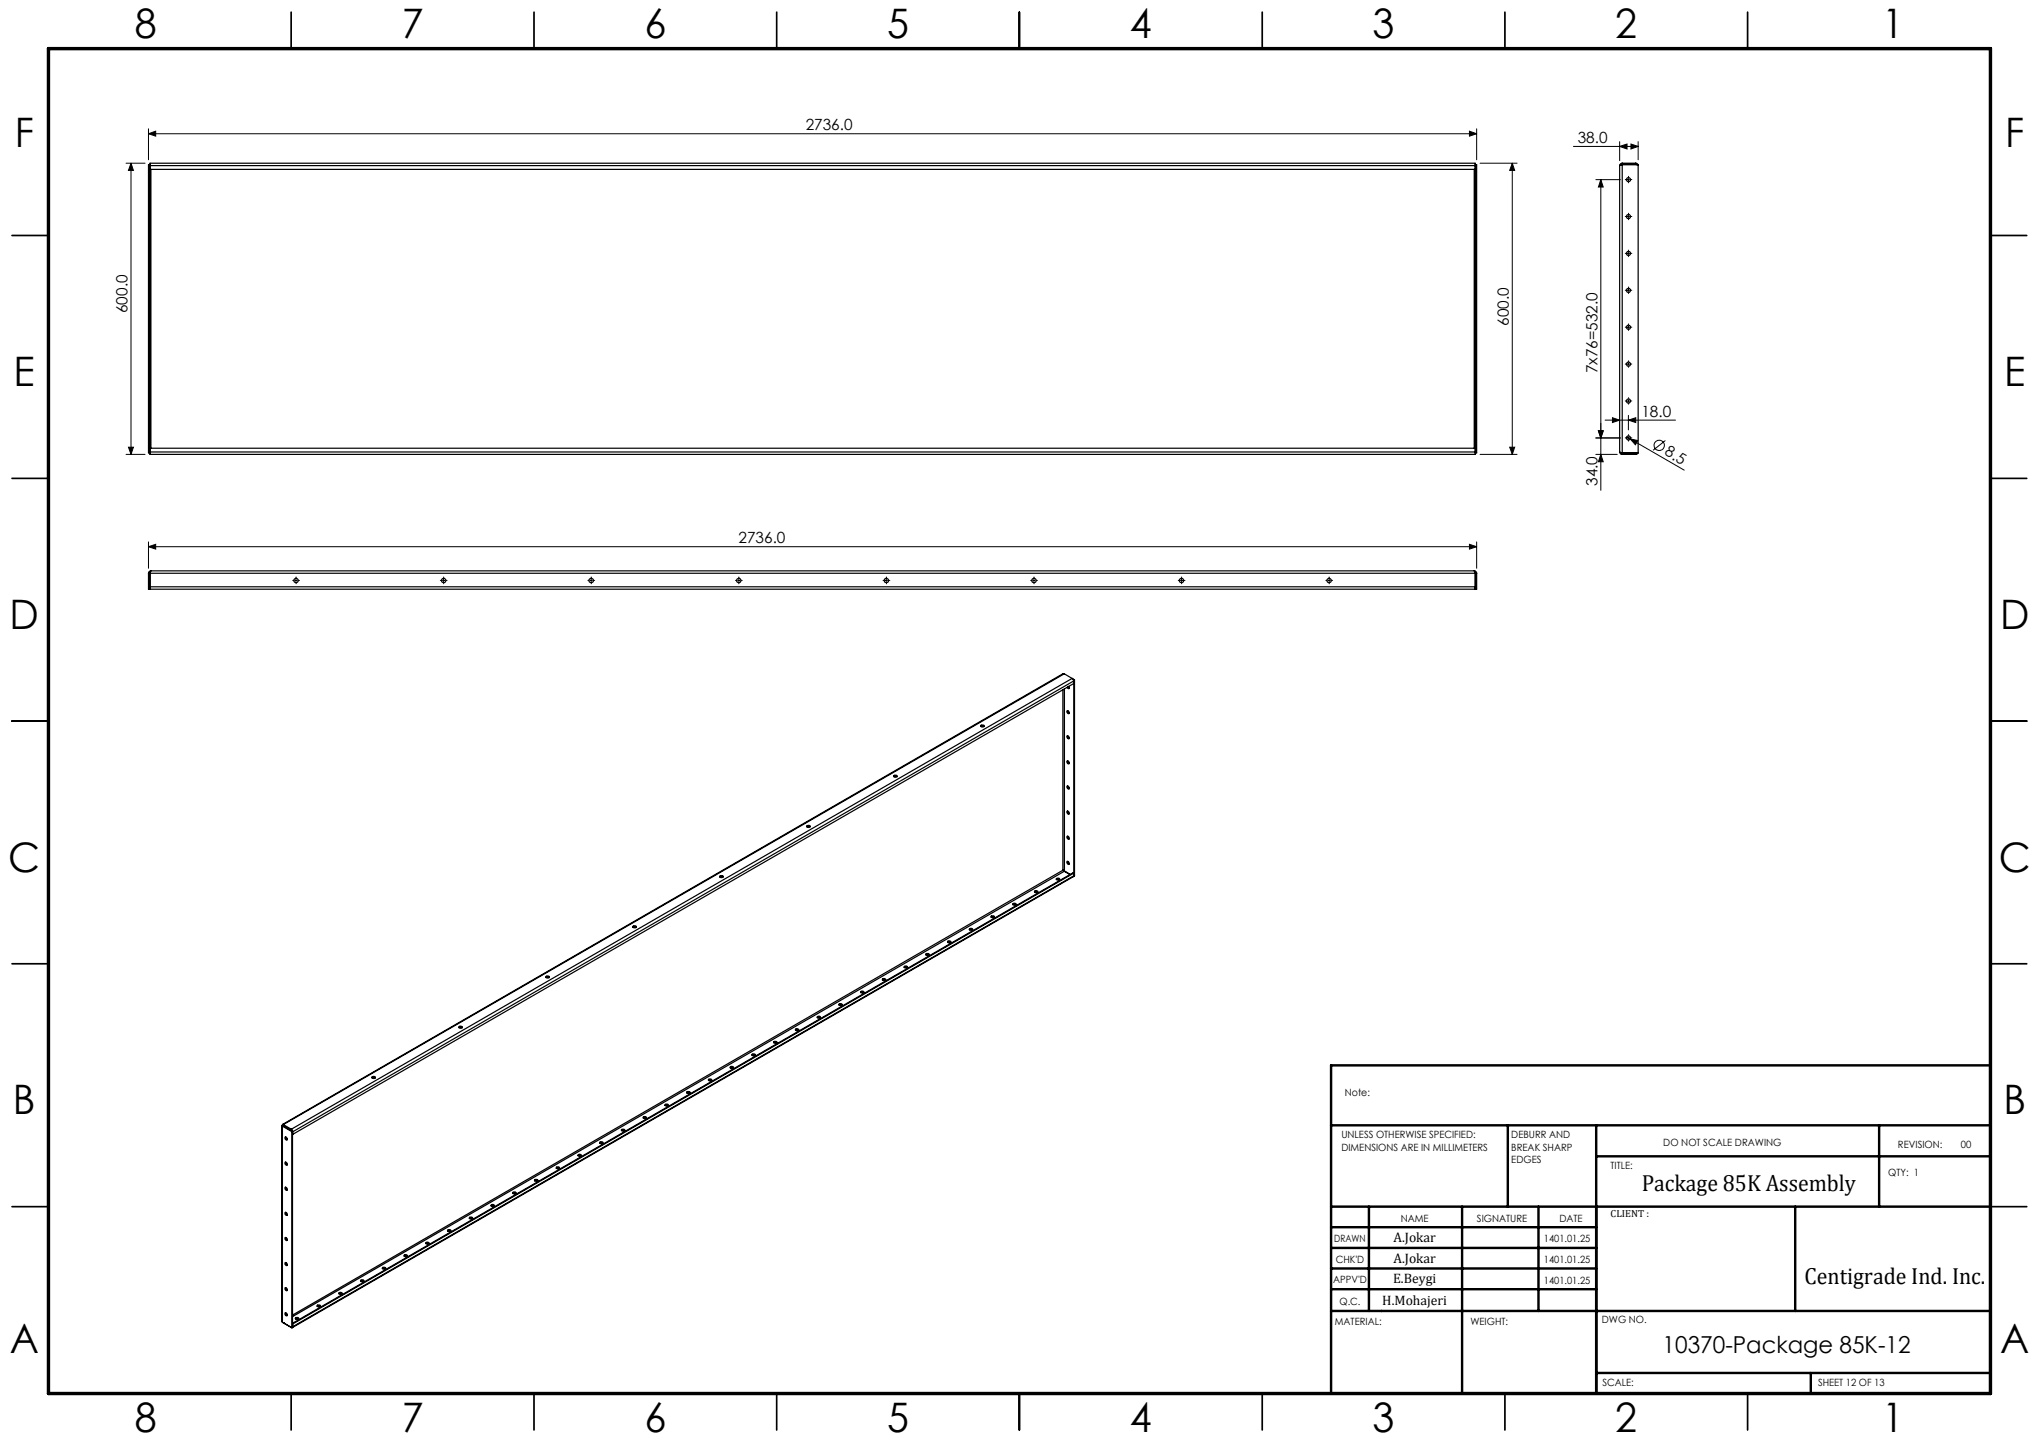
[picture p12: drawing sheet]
<svg xmlns="http://www.w3.org/2000/svg" width="420mm" height="297mm" viewBox="0 0 420 297" stroke-linecap="round" stroke-linejoin="round" font-family="sans-serif">
<g fill="none" stroke="#000" stroke-width=".21">
<path d="M26 33.6h3.9M27 33.6v60M27 33.6l.5 1.5h-1zM30.6 27.5l1.5-.5v1zM30.6 26.5v6.4M30.6 27.5h273.6M302.7 27l1.5 .5-1.5 .5zM304.2 26.5v6.4M304.9 33.6h7.6M311.5 33.6l.5 1.5h-1zM311.5 33.6v60M324.1 30.2h13.3"/>
<path d="M328.7 37h5.1M329.7 37v64M329.7 37l.5 1.5h-1zM333.6 30.2l1.5-.5v1zM333.6 29.2v3.9M335.2 37h.5M335.4 36.8v.4M336 29.7l1.4 .5-1.4 .5zM337.4 29.2v3.7M335.2 44.6h.5M335.2 52.2h.5M335.2 59.8h.5"/>
<path d="M335.4 44.3v.6M335.4 52v.5M335.4 59.5v.5M335.2 67.4h.5M335.2 75h.5M335.4 67.2v.5M335.4 74.8v.4M26 93.6h3.9M26.5 92.1h1l-.5 1.5zM304.9 93.6h7.6M311 92.1h1l-.5 1.5zM328.7 90.2h5.1"/>
<path d="M328.7 93.6h4.4M329.2 88.7h1l-.5 1.5zM329.7 93.6l.5 1.5h-1zM330.6 86.5h14.5M332.1 86l1.5 .5-1.5 .5zM335.1 90l.7 .4M335.2 90.2h.5M335.2 82.6h.5M335.4 86.5l1.5-.5v1zM335.4 82.4v.5M335.4 85.5v3M335.4 90v.4"/>
<path d="M335.8 90.4l1.6 .3-.5 .9zM335.8 90.4l11.1 6.4M343 90.7l-2.5 2M30.6 112.6l1.5-.5v1zM30.6 111.6v5.4M30.6 112.6h273.6M60.7 119.6h.5M61 119.3v.5M91.1 119.6h.5M91.4 119.3v.5M121.5 119.6h.5M121.8 119.3v.5"/>
<path d="M151.9 119.6h.5M152.2 119.3v.5M182.3 119.6h.5M182.6 119.3v.5M212.7 119.6h.5M213 119.3v.5M243.1 119.6h.5M243.4 119.3v.5M273.5 119.6h.5M273.8 119.3v.5M302.7 112.1l1.5 .5-1.5 .5zM304.2 111.6v5.4"/>
<circle cx="341.8" cy="91.7" r="1.06"/>
</g>
<g fill="none" stroke="#000" stroke-width=".21" stroke-dasharray="15.2 1.3 1.3 1.3">
<path d="M335 37h-.2M335.5 36.5v-.2M335.5 37.5v.2M336 37h.1M335 44.6h-.2M335 52.2h-.2M335 59.8h-.2M335.5 44.1v-.2M335.5 45.1v.2M335.5 51.7v-.2M335.5 52.7v.2M335.5 59.3v-.2"/>
<path d="M336 44.6h.1M336 52.2h.1M336 59.8h.1M335 67.4h-.2M335 75h-.2M335.5 60.3v.2M335.5 66.9v-.2M335.5 67.9v.2M335.5 74.5v-.2M335.5 75.5v.2M336 67.4h.1M336 75h.1"/>
<path d="M335 90.2h-.2M335 82.6h-.2M335.5 89.7v-.2M335.5 90.7v.2M335.5 82.1v-.2M335.5 83.1v.2M336 90.2h.1M336 82.6h.1M60.5 119.5h-.2M61 119v-.2M61.5 119.5h.2M90.9 119.5h-.2"/>
<path d="M91.4 119v-.2M91.9 119.5h.2M121.3 119.5h-.2M121.8 119v-.2M122.3 119.5h.2M151.7 119.5h-.2M152.2 119v-.2M152.7 119.5h.2M182.1 119.5h-.2M182.6 119v-.2M183.1 119.5h.2M212.5 119.5h-.2"/>
<path d="M213 119v-.2M213.5 119.5h.2M242.9 119.5h-.2M243.4 119v-.2M243.9 119.5h.2M273.3 119.5h-.2M273.8 119v-.2M274.3 119.5h.2M61 120v.2M91.4 120v.2M121.8 120v.2M152.2 120v.2"/>
<path d="M182.6 120v.2M213 120v.2M243.4 120v.2M273.8 120v.2"/>
</g>
<g fill="none" stroke="#000" stroke-width=".35">
<path d="M60 2.5v7.5M110 2.5v7.5M160 2.5v7.5M210 2.5v7.5M260 2.5v7.5M310 2.5v7.5M360 2.5v7.5M2.5 48.5h7.5M410 48.5h7.5M2.5 98.5h7.5M410 98.5h7.5M2.5 148.5h7.5"/>
<path d="M410 148.5h7.5M2.5 198.5h7.5M410 198.5h7.5M2.5 248.5h7.5M410 248.5h7.5M60 287v7.5M110 287v7.5M160 287v7.5M210 287v7.5M260 287v7.5M310 287v7.5M360 287v7.5"/>
</g>
<g fill="none" stroke="#000" stroke-width=".5">
<path d="M410 219.4h-135.8v67.4M274.2 231.8h135.8M310.6 231.8v16.7M328.8 231.8v55.2M328.8 238.2h81.2M387.1 231.8v16.7M274.2 248.5h135.8M274.2 257h54.6M274.2 252.8h54.6M282 248.5v21.5M301.2 248.5v38.3M316.9 248.5v21.5"/>
<path d="M369.8 248.5v21.5M274.2 265.5h54.6M274.2 261.3h54.6M274.2 270h135.8M328.8 282.8h81.2M373 282.8v4.2"/>
</g>
<path d="M10 10h400v277h-400z" fill="none" stroke="#000" stroke-width=".7"/>
<g fill="#000">
<path d="M335.8 90.4l1.6 .3-.5 .9z"/>
<path d="M302.7 27l1.5 .5-1.5 .5zM30.6 27.5l1.5-.5v1z"/>
<path d="M311.5 33.6l.5 1.5h-1zM311 92.1h1l-.5 1.5z"/>
<path d="M336 29.7l1.4 .5-1.4 .5zM333.6 30.2l1.5-.5v1z"/>
<path d="M26.5 92.1h1l-.5 1.5zM27 33.6l.5 1.5h-1z"/>
<path d="M329.2 88.7h1l-.5 1.5zM329.7 37l.5 1.5h-1z"/>
<path d="M329.2 88.7h1l-.5 1.5zM329.7 93.6l.5 1.5h-1z"/>
<path d="M335.4 86.5l1.5-.5v1zM332.1 86l1.5 .5-1.5 .5z"/>
<path d="M30.6 112.6l1.5-.5v1zM302.7 112.1l1.5 .5-1.5 .5z"/>
</g>
<g fill="none" stroke="#000" stroke-width=".25">
<path d="M30.8 33.9l.1 .1M30.8 33.9h-.2v59.4h.2M30.8 33.9v59.4M30.9 34.1v-.5h272.9v.5M30.9 34.1v.8h272.9v-.8M30.9 34.1h272.9M31.1 34.9v57.4M303.7 34.9v57.4M303.9 33.9l-.1 .1M303.9 33.9v59.4M303.9 33.9h.3v59.4h-.3M333.6 34.1v59"/>
<path d="M334.2 33.9l-.6 .2M334.2 33.9l-.3 .1M334.2 33.6l-.3 .1-.3 .4M334.2 33.9h3.2v59.4h-3.2M334.2 33.6h2.7M334.2 33.6v.3M334.2 33.9v59.4M334.2 33.9h2.7M336.9 33.9h.2M336.9 33.6l.5 .3M336.9 33.6v.3M30.9 93.1v.5h272.9v-.5"/>
<path d="M30.9 93.2l-.1 .1M30.9 93.1h272.9M30.9 93.1v-.8h272.9v.8M303.8 93.2l.1 .1M333.6 93.1l.6 .2M333.6 93.1l.2 .4 .4 .1M333.9 93.2l.3 .1M334.2 93.6h2.7M334.2 93.3v.3M334.2 93.3h2.7M336.9 93.3v.3M337.1 93.3h-.2"/>
<path d="M337.4 93.3l-.5 .3M30.6 118.1v3.3h.2v-3.3M30.6 118.1h.2M30.9 118.1v2.8M30.9 118.1h272.9M30.9 117.9l-.1 .2M31.1 117.6l-.2 .5M31.1 117.6l-.4 .2-.1 .3M31.1 117.6h272.6M303.7 117.6l.1 .5M303.7 117.6l.3 .1 .2 .4M303.8 117.9l.1 .2"/>
<path d="M303.8 118.1v2.8M303.9 118.1v3.3h.3v-3.3M303.9 118.1h.3M30.9 120.9v.5h272.9v-.5M30.9 120.9h272.9M218.9 138.8l-160.7 92.8M219.2 138.8h-.3M219.2 138.8l-160.9 92.8M219.2 138.8l1.6 .9M220.8 139.7l.4 .6-160.9 92.8M220.8 139.7l-160.8 92.9M220.8 139.7l.5 .3"/>
<path d="M184.1 159.8l.3-.1a.25 .25 0 0 1 .3 0 .25 .25 0 0 1 0 .3 .39 .39 0 0 1-.6-.2zM184.1 159.9l.4-.1 .3 .1M202 149.6l.3-.1 .4 .1M202.1 149.4l.2-.1a.25 .25 0 0 1 .3 0 .25 .25 0 0 1 0 .4h-.1a.28 .28 0 0 1-.4 0 .28 .28 0 0 1 0-.3zM218.9 142.1v37.1M219.3 141.9v37.5M219.8 146.4a.31 .31 0 0 1 .4 .2 .31 .31 0 0 1-.2 .4l-.2-.2zM219.8 151.6l.3 .1a.27 .27 0 0 1 .2 .3 .27 .27 0 0 1-.3 .2 .27 .27 0 0 1-.2-.3zM219.8 156.8a.31 .31 0 0 1 .4 .1 .31 .31 0 0 1-.2 .4l-.2-.2zM219.9 146.4l.1 .3 .2 .2M219.9 151.5l.1 .4 .2 .2M219.9 156.7l.1 .3 .2 .3"/>
<path d="M220 141.5l.2 .2M220.2 141.4v.2a.19 .19 0 0 1 0 .3 .19 .19 0 0 1-.3-.2l-.1-.1M221.1 140l.1 .1M221.2 140.8l-160.9 92.8M221.2 140.1v40.4M221.3 140l-.1 .1M221.3 140v40.4l-.1 .1M166.2 170.1l.2-.1a.25 .25 0 0 1 .4 0 .25 .25 0 0 1 0 .4 .34 .34 0 0 1-.4 .1 .34 .34 0 0 1-.2-.4zM166.2 170.3l.2-.1 .5 .1M218.9 179.2l.3 .3M218.9 179.2l.4 .2M218.9 179.2l-158.6 91.7"/>
<path d="M219.2 179.5l1.2 .6M219.2 179.5l-158.9 91.7M219.3 179.4l1.2 .7M219.8 177.4l.3 .1a.28 .28 0 0 1 .2 .3 .28 .28 0 0 1-.2 .2l-.3-.2zM219.8 172.3a.31 .31 0 0 1 .4 .2 .31 .31 0 0 1-.2 .4l-.2-.3zM219.8 161.9l.3 .1a.24 .24 0 0 1 .2 .3 .24 .24 0 0 1-.3 .2l-.3-.4zM219.8 167.1a.36 .36 0 0 1 .4 .2 .36 .36 0 0 1-.1 .4l-.3-.2zM219.9 161.9l.1 .3 .2 .3M219.9 167l.1 .4 .2 .2M219.9 172.2l.1 .3 .2 .3M219.9 177.4l.1 .3 .2 .2M130.4 191l.2-.2 .5 .2"/>
<path d="M130.4 190.8l.1-.1a.31 .31 0 0 1 .4 0 .31 .31 0 0 1 .1 .4h-.2a.27 .27 0 0 1-.3 0 .27 .27 0 0 1-.1-.3zM148.3 180.6l.1-.1 .6 .1M148.3 180.4a.3 .3 0 0 1 .4-.1 .3 .3 0 0 1 .2 .4 .3 .3 0 0 1-.4 .1 .3 .3 0 0 1-.2-.4zM186.2 199.2l.2-.1 .5 .1M186.3 199.1v-.1a.29 .29 0 0 1 .4-.1 .29 .29 0 0 1 .1 .4 .3 .3 0 0 1-.4 .1 .3 .3 0 0 1-.1-.3zM190.7 196.7l.3-.2 .4 .2M190.8 196.4h.2a.24 .24 0 0 1 .3 0 .24 .24 0 0 1 0 .3l-.1 .1a.27 .27 0 0 1-.4 0 .27 .27 0 0 1 0-.4zM195.2 194.1l.3-.1 .4 .1M195.2 193.9l.3-.1a.26 .26 0 0 1 .3 0 .26 .26 0 0 1 0 .3l-.1 .1a.28 .28 0 0 1-.4 0 .28 .28 0 0 1-.1-.3zM199.7 191.5l.1-.1 .5 .1M199.7 191.3l.1-.1a.26 .26 0 0 1 .4 0 .26 .26 0 0 1 .1 .3l-.1 .1a.29 .29 0 0 1-.3 0 .29 .29 0 0 1-.2-.3zM204.2 188.9l.1-.1 .5 .1"/>
<path d="M204.2 188.7l.4-.1a.21 .21 0 0 1 .2 .3 .21 .21 0 0 1-.3 .1l-.3-.1zM208.6 186.2a.32 .32 0 0 1 .4-.2 .32 .32 0 0 1 .2 .4h-.3zM208.6 186.3l.3-.1 .4 .1M213.1 183.5l.3-.1 .3 .1a.32 .32 0 0 1-.3 .4 .32 .32 0 0 1-.3-.4zM213.1 183.7l.2-.1 .4 .1M217.6 181l.1-.1a.27 .27 0 0 1 .4-.1 .27 .27 0 0 1 0 .4 .31 .31 0 0 1-.3 .1 .31 .31 0 0 1-.2-.3zM217.6 181.1l.2-.1 .4 .1M221.2 180.5h.1M94.5 211.5l.3-.2a.26 .26 0 0 1 .3 .1 .26 .26 0 0 1 0 .3l-.1 .1a.28 .28 0 0 1-.4 0 .28 .28 0 0 1-.1-.3zM94.5 211.7l.3-.2 .4 .2M112.5 201.1l.1-.1a.29 .29 0 0 1 .4 0 .29 .29 0 0 1 .1 .4h-.2a.28 .28 0 0 1-.3 0 .28 .28 0 0 1-.1-.3zM112.5 201.3l.2-.1 .4 .1"/>
<path d="M150.4 219.7h.2a.28 .28 0 0 1 .3-.1 .28 .28 0 0 1 .1 .4h-.2a.26 .26 0 0 1-.3 .1 .26 .26 0 0 1-.1-.4zM150.4 219.9l.2-.1 .5 .1M154.9 217.2l.1-.1a.27 .27 0 0 1 .4-.1 .27 .27 0 0 1 0 .4 .31 .31 0 0 1-.3 .1 .31 .31 0 0 1-.2-.3zM154.9 217.3l.2-.1 .4 .1M159.4 214.6l.2-.1a.24 .24 0 0 1 .3 0 .24 .24 0 0 1 .1 .3l-.2 .1a.27 .27 0 0 1-.3 0 .27 .27 0 0 1-.1-.3zM159.4 214.8l.3-.2 .3 .2M163.9 212l.2-.1a.24 .24 0 0 1 .3 0 .24 .24 0 0 1 0 .4h-.1a.28 .28 0 0 1-.3 0 .28 .28 0 0 1-.1-.3zM163.9 212.2l.2-.1 .4 .1M168.3 209.4h.1a.3 .3 0 0 1 .5-.1 .3 .3 0 0 1 0 .4 .3 .3 0 0 1-.4 0zM168.3 209.6l.2-.1 .5 .1M172.8 206.9l.3-.2a.24 .24 0 0 1 .3 0 .24 .24 0 0 1 0 .3v.1a.36 .36 0 0 1-.6-.2zM172.8 207l.2-.1 .5 .1"/>
<path d="M177.3 204.4l.3-.1 .3 .1M177.4 204.2l.2-.1a.23 .23 0 0 1 .3 .2 .23 .23 0 0 1-.3 .2l-.3-.1zM181.8 201.6l.2-.1a.24 .24 0 0 1 .4 .1 .24 .24 0 0 1-.1 .3 .32 .32 0 0 1-.3 .1 .32 .32 0 0 1-.2-.4zM181.8 201.8l.2-.1 .4 .1M58 231.8v40.3M58.2 231.7l-.1 .1 .1 .1M58.2 231.9l1.9 1.2M58.2 231.9v40.4M58.2 231.7l.1 .1M58.3 231.8v.1M58.3 231.9h-.1M58.3 231.9l2 1.1"/>
<path d="M58.3 231.6h-.1v.1M58.3 231.8h.1M58.3 231.6l1.7 1M58.3 231.8l1.7 1M58.3 231.6v.2M58.7 234.2l.3 .1a.27 .27 0 0 1 .2 .3 .27 .27 0 0 1-.3 .2l-.2-.2zM58.7 239.4l.3 .1a.28 .28 0 0 1 .2 .2 .28 .28 0 0 1-.2 .3l-.3-.2zM58.8 234.2l.1 .4 .3 .1M58.8 239.4l.1 .3 .3 .2M60 232.6l.3 .5M60 232.8l.1 .1M60 232.6v.2"/>
<path d="M60.1 233.1v40.4M60.3 233l-.2 .1M60.3 233v40.4l-.2 .1M60.3 233.6h.1M60.3 233.1h.1M60.3 233.1v.5M76.6 221.9l.3-.2a.24 .24 0 0 1 .3 0 .24 .24 0 0 1 0 .4h-.3zM76.6 222l.3-.1 .4 .1M119.1 238l.1-.1 .5 .1M119.1 237.8h.6a.3 .3 0 0 1-.3 .4 .3 .3 0 0 1-.3-.4zM123.5 235.3l.1-.1a.27 .27 0 0 1 .4-.1 .27 .27 0 0 1 .1 .4 .31 .31 0 0 1-.4 .1 .31 .31 0 0 1-.2-.3zM123.5 235.4l.2-.1 .5 .1"/>
<path d="M128 232.7l.5-.1a.21 .21 0 0 1 .2 .2 .21 .21 0 0 1-.3 .2l-.4-.1zM128 232.9l.3-.2 .4 .2M132.5 230.1l.3-.1a.25 .25 0 0 1 .3 0 .25 .25 0 0 1 0 .3l-.1 .1a.31 .31 0 0 1-.4 0 .31 .31 0 0 1-.1-.3zM132.5 230.3l.3-.2 .3 .2M137 227.5h.1a.27 .27 0 0 1 .4-.2 .27 .27 0 0 1 0 .4 .31 .31 0 0 1-.3 .1 .31 .31 0 0 1-.2-.3zM137 227.7l.2-.1 .4 .1M141.4 225l.2-.2a.29 .29 0 0 1 .4 0 .29 .29 0 0 1 .1 .3l-.4 .1zM141.5 225.1l.1-.1 .5 .1M145.9 222.5l.3-.1 .4 .1M146 222.3l.1-.1a.29 .29 0 0 1 .3 0 .29 .29 0 0 1 .1 .4h-.1a.25 .25 0 0 1-.4 0 .25 .25 0 0 1 0-.3zM58.7 244.6v-.1a.35 .35 0 0 1 .4 .2 .35 .35 0 0 1-.1 .5l-.3-.3zM58.7 249.8a.31 .31 0 0 1 .4 .1 .31 .31 0 0 1-.2 .4l-.2-.2z"/>
<path d="M58.7 254.9l.3 .1a.28 .28 0 0 1 .3 .3 .28 .28 0 0 1-.4 .2 .28 .28 0 0 1-.2-.3zM58.8 244.5l.1 .4 .3 .2M58.8 249.7l.1 .4 .3 .2M58.8 254.9l.1 .3 .3 .2M83.3 258.5l.2-.1a.25 .25 0 0 1 .3 0 .25 .25 0 0 1 .1 .3 .25 .25 0 0 1-.3 .1h-.3zM83.3 258.7l.2-.1 .4 .1M87.7 255.9l.3-.1a.24 .24 0 0 1 .3 .1 .24 .24 0 0 1 0 .3 .32 .32 0 0 1-.4 .1 .32 .32 0 0 1-.2-.4zM87.7 256.1l.2-.1 .5 .1M92.2 253.4l.1-.1a.27 .27 0 0 1 .4-.1 .27 .27 0 0 1 0 .4 .3 .3 0 0 1-.3 .1 .3 .3 0 0 1-.2-.3zM92.2 253.5l.2-.1 .5 .1M96.7 250.8l.2-.1a.24 .24 0 0 1 .3 0 .24 .24 0 0 1 .1 .3h-.1a.36 .36 0 0 1-.5-.2zM96.7 251l.3-.2 .3 .2"/>
<path d="M101.1 248.4l.3-.2 .4 .2M101.2 248.2l.2-.1a.24 .24 0 0 1 .3 0 .24 .24 0 0 1 0 .4 .32 .32 0 0 1-.4 0 .32 .32 0 0 1-.1-.3zM105.6 245.8l.2-.1 .5 .1M105.7 245.6a.29 .29 0 0 1 .4-.2 .29 .29 0 0 1 .1 .4 .3 .3 0 0 1-.4 .1 .3 .3 0 0 1-.1-.3zM110.1 243.2l.2-.1 .5 .1M110.2 243l.2-.1a.24 .24 0 0 1 .3 0 .24 .24 0 0 1 0 .3l-.1 .1a.27 .27 0 0 1-.4 0 .27 .27 0 0 1 0-.3zM114.6 240.6l.3-.1 .4 .1M114.7 240.4l.2-.1a.24 .24 0 0 1 .3 .1 .24 .24 0 0 1 0 .3h-.2a.27 .27 0 0 1-.3 0 .27 .27 0 0 1 0-.3zM58.1 272.1l.1 .2M58.2 272.3l1.9 1.2M58.3 272.4h.1M58.3 272.4l1.7 1"/>
<path d="M58.7 260.1a.31 .31 0 0 1 .4 .1 .31 .31 0 0 1-.2 .5l-.2-.2zM58.7 270.4a.35 .35 0 0 1 .4 .2 .35 .35 0 0 1-.1 .4l-.3-.2zM58.7 265.2l.3 .1a.28 .28 0 0 1 .2 .3 .28 .28 0 0 1-.2 .2l-.3-.3zM58.8 260l.1 .4 .3 .2M58.8 265.2l.1 .4 .3 .2M58.8 270.4l.1 .4 .3 .1M60 273.4h.1M60.3 272.6l160.7-92.8h.2l-160.9 92.9M60.3 272.7h.1M60.3 273.2v.1M60.3 273.3l-.2 .2M60.3 273.3l160.9-92.9-161 93"/>
<path d="M60.3 272.7v.6M60.9 271.5v-.1a.27 .27 0 0 1 .4-.1 .27 .27 0 0 1 .1 .4 .31 .31 0 0 1-.4 .1 .31 .31 0 0 1-.1-.3zM60.9 271.6l.1-.1 .5 .1M65.3 268.9l.2-.1a.29 .29 0 0 1 .3 0 .29 .29 0 0 1 .1 .3l-.4 .1zM65.3 269.1l.3-.2 .4 .2M69.8 266.3l.2-.1a.28 .28 0 0 1 .3 0 .28 .28 0 0 1 .1 .3l-.2 .1a.28 .28 0 0 1-.3 0 .28 .28 0 0 1-.1-.3zM69.8 266.4l.3-.1 .3 .1M74.3 263.7h.1a.27 .27 0 0 1 .4-.2 .27 .27 0 0 1 0 .4 .31 .31 0 0 1-.3 .1 .31 .31 0 0 1-.2-.3zM74.3 263.9l.2-.1 .4 .1M78.7 261.2l.3-.2a.24 .24 0 0 1 .3 0 .24 .24 0 0 1 .1 .3l-.4 .1zM78.8 261.3l.2-.1 .4 .1"/>
<circle cx="335.4" cy="37" r=".42"/>
<circle cx="335.4" cy="44.6" r=".43"/>
<circle cx="335.4" cy="59.8" r=".43"/>
<circle cx="335.4" cy="52.2" r=".43"/>
<circle cx="335.4" cy="75" r=".43"/>
<circle cx="335.4" cy="67.4" r=".43"/>
<circle cx="335.4" cy="82.6" r=".43"/>
<circle cx="335.4" cy="90.2" r=".42"/>
<circle cx="61" cy="119.6" r=".46"/>
<circle cx="91.4" cy="119.6" r=".46"/>
<circle cx="121.8" cy="119.6" r=".47"/>
<circle cx="152.2" cy="119.6" r=".46"/>
<circle cx="182.6" cy="119.6" r=".46"/>
<circle cx="213" cy="119.6" r=".47"/>
<circle cx="243.4" cy="119.6" r=".46"/>
<circle cx="273.8" cy="119.6" r=".46"/>
</g>
<g font-size="8.4">
<text x="27.7" y="7.9">8</text>
<text x="82.7" y="7.9">7</text>
<text x="132.7" y="7.9">6</text>
<text x="182.7" y="7.9">5</text>
<text x="232.7" y="7.9">4</text>
<text x="282.7" y="7.9">3</text>
<text x="332.7" y="7.9">2</text>
<text x="387.7" y="7.9">1</text>
<text x="3" y="30.3">F</text>
<text x="413" y="30.3">F</text>
<text x="2.8" y="79.5">E</text>
<text x="412.8" y="79.5">E</text>
<text x="2" y="129.5">D</text>
<text x="412" y="129.5">D</text>
<text x="1.7" y="179.5">C</text>
<text x="411.7" y="179.5">C</text>
<text x="2.7" y="229.5">B</text>
<text x="412.7" y="229.5">B</text>
<text x="2" y="278.8">A</text>
<text x="412" y="278.8">A</text>
<text x="27.7" y="294.9">8</text>
<text x="82.7" y="294.9">7</text>
<text x="132.7" y="294.9">6</text>
<text x="182.7" y="294.9">5</text>
<text x="232.7" y="294.9">4</text>
<text x="282.7" y="294.9">3</text>
<text x="332.7" y="294.9">2</text>
<text x="387.7" y="294.9">1</text>
</g>
<g font-size="4.8">
<text x="338.2" y="245.2">Package 85K Assembly</text>
<text x="371.7" y="264.5">Centigrade Ind. Inc.</text>
<text x="342.5" y="278.7">10370-Package 85K-12</text>
</g>
<g font-size="3.2">
<text x="166" y="26.8">2736.0</text>
<text x="325" y="29.4">38.0</text>
<text x="26.3" y="64.5" transform="rotate(-90 26.3 64.5)">600.0</text>
<text x="310.8" y="67.1" transform="rotate(-90 310.8 67.1)">600.0</text>
<text x="329" y="76.9" transform="rotate(-90 329 76.9)">7x76=532.0</text>
<text x="338.1" y="85.8">18.0</text>
<text x="342.7" y="93.6" transform="rotate(30 342.7 93.6)">8.5</text>
<text x="329" y="100.1" transform="rotate(-90 329 100.1)">34.0</text>
<text x="152.1" y="111.9">2736.0</text>
</g>
<g font-size="2.8">
<text x="287" y="255.9">A.Jokar</text>
<text x="287" y="260.1">A.Jokar</text>
<text x="284.7" y="268.7">H.Mohajeri</text>
<text x="286.9" y="264.2">E.Beygi</text>
</g>
<g font-size="2.1">
<text x="277" y="225.8">Note:</text>
<text x="276.3" y="234.5">UNLESS OTHERWISE SPECIFIED:</text>
<text x="276.3" y="237">DIMENSIONS ARE IN MILLIMETERS</text>
<text x="311.3" y="234.5">DEBURR AND</text>
<text x="311.3" y="237">BREAK SHARP</text>
<text x="311.3" y="239.5">EDGES</text>
<text x="342.6" y="235.9">DO NOT SCALE DRAWING</text>
<text x="391" y="236.5">REVISION:</text>
<text x="403.9" y="236.5">00</text>
<text x="331.8" y="240.8">TITLE:</text>
<text x="389" y="242.2">QTY: 1</text>
<text x="288.5" y="251.7">NAME</text>
<text x="304.2" y="251.7">SIGNATURE</text>
<text x="321.2" y="251.7">DATE</text>
<text x="331.8" y="250.7">CLIENT :</text>
<text x="274.8" y="255.8">DRAWN</text>
<text x="318" y="255.8">1401.01.25</text>
<text x="275.1" y="260.1">CHK'D</text>
<text x="318" y="260">1401.01.25</text>
<text x="274.6" y="264.2">APPV'D</text>
<text x="275.9" y="268.7">Q.C.</text>
<text x="318" y="264.5">1401.01.25</text>
<text x="275" y="273">MATERIAL:</text>
<text x="302.9" y="273">WEIGHT:</text>
<text x="330" y="272.5">DWG NO.</text>
<text x="330.1" y="285.6">SCALE:</text>
<text x="374.5" y="285.6">SHEET 12 OF 13</text>
</g>
</svg>
